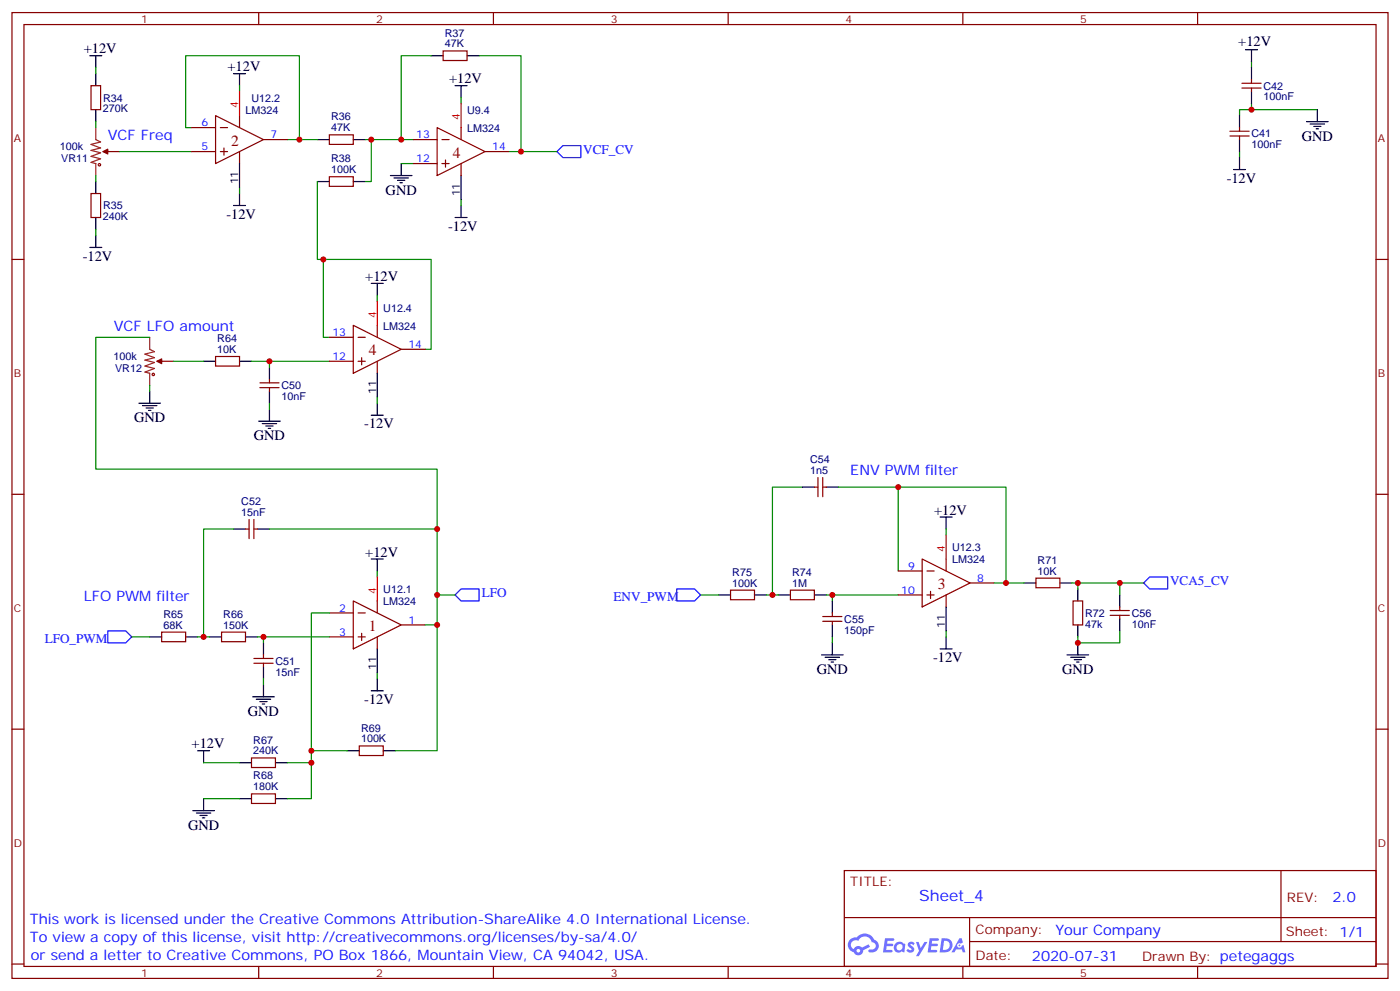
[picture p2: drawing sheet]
<svg xmlns="http://www.w3.org/2000/svg" width="412mm" height="292mm" viewBox="0 0 412 292" stroke-linecap="round" stroke-linejoin="round" font-family="sans-serif">
<g fill="none" stroke="#870000" stroke-width=".35">
<path d="M3.5 3.7h405.4v284.3h-405.4zM7.1 7.2h398.2v277.3h-398.2zM76.2 3.7v3.5M145.3 3.7v3.5M214.5 3.7v3.5M283.6 3.7v3.5M352.8 3.7v3.5M3.5 76.4h3.6M405.3 76.4h3.6M3.5 145.5h3.6M405.3 145.5h3.6M3.5 214.7h3.6"/>
<path d="M405.3 214.7h3.6M248.7 256.3h156.6v28.2h-156.6zM377.3 256.3v20.9M248.7 270.1h156.5M285.6 277.2h119.6M285.6 270.1v14.2M3.5 283.8h3.6M76.2 284.5v3.5M145.3 284.5v3.5M214.5 284.5v3.5M283.6 284.5v3.5M352.8 284.5v3.5"/>
<path d="M405.3 283.8h3.6"/>
</g>
<g fill="#5487ff">
<path d="M267.7 277.5a1.22 1.22 0 0 1 1.7 .2l-.4 .6a.47 .47 0 0 0-.3-.4 .47 .47 0 0 0-.5 .2l.1 .2a1.14 1.14 0 0 1 .8 1.8 1.14 1.14 0 0 1-1.9 0l-.2-.2 .5-.6 .7 .5a.29 .29 0 0 0 .3-.3 .29 .29 0 0 0-.2-.3 1.04 1.04 0 0 1-.6-1.7z"/>
<path d="M260.7 276.2h2.4l.3 .2-.2 .5-1.8 .1-.1 .8h1.5l.3 .4-.3 .4h-1.6l-.2 1.1h1.7l.2 .3-.2 .3-2.6 .1z"/>
<path d="M273.8 276.2h2.4l.3 .2-.1 .5-1.8 .1-.2 .8h1.6l.3 .4-.4 .4-1.6-.1-.1 1.1 1.7 .1 .2 .3-.2 .3-2.6 .1z"/>
<path d="M282.6 276.2h.7l.3 1.3-.6 .3a.69 .69 0 0 0-1 .3 .69 .69 0 0 0 .4 .9 .69 .69 0 0 0 .9-.6l.5-.2 .6 2.2h-.8l-.2-.9h-1.8l-.5 .9h-.8z"/>
<path d="M269.8 277.3h.8l.6 1.8 1.1-1.8h.9l-2.6 4.2h-.8l.9-1.5z"/>
<path d="M277.4 276.2l-.6 4.2h1.3a2.11 2.11 0 0 0 2.5-2.1 2.11 2.11 0 0 0-2.5-2.1zM278.1 277a1.39 1.39 0 0 1 1.7 1.4 1.39 1.39 0 0 1-1.8 1.2h-.3z"/>
<path d="M263.7 277.8a1.54 1.54 0 0 0-.1 2.2 1.54 1.54 0 0 0 2.2 .1l.6 .3 .3-2.3-.2-.3h-.4a1.49 1.49 0 0 0-2.4 0zM264 278.8a.94 .94 0 0 1 1.8 0 .94 .94 0 0 1-1.8 0z"/>
<path d="M250.4 276.6a2.18 2.18 0 0 0 1.1 3.7 1.44 1.44 0 0 0 1.6 .9 1.44 1.44 0 0 0 1.2-1.4l2-1.1-.5-.7-1.9 1a1.47 1.47 0 0 0-2.4 .4 1.39 1.39 0 0 1-.7-1.9 1.39 1.39 0 0 1 2-.5 2.12 2.12 0 0 1 2.2-1.3 2.12 2.12 0 0 1 1.9 1.7 1.14 1.14 0 0 1 1.1 1.4 1.14 1.14 0 0 1-1.7 .7 .43 .43 0 0 0-.5 .4 .43 .43 0 0 0 .4 .5 1.98 1.98 0 0 0 2.5-1.2 1.98 1.98 0 0 0-1.2-2.6 3.1 3.1 0 0 0-5.3-.6l-.9 .1zM252.3 279.9a.55 .55 0 0 1 1.1 0 .55 .55 0 0 1-1.1 0z"/>
<circle cx="282.6" cy="278.3" r=".26"/>
</g>
<g fill="none" stroke="#000" stroke-width=".35">
<path d="M26.5 16.4h3.5M28.2 16.4v3.5M127 16.4h3.5M137.6 16.4h3.5M366.9 14.6h3.5M368.7 14.6v3.6M368.7 19.9v3.6M28.2 21.7v3.5M28.2 32.3v3.5M68.8 21.7h3.5M70.6 21.7v3.5M134.1 25.2h3.5"/>
<path d="M135.8 25.2v3.6M365.1 34v3.6M368.7 27v3.5M384.9 35.8h6.3M385.9 36.5h4.3M387 37.2h2.1M387.7 37.9h.7M388.1 32.3v3.5M28.2 53.4v3.6M70.6 48.2v7M70.6 57v3.5M93.5 41.1h3.5"/>
<path d="M93.5 53.4h3.5M104.1 41.1h3.5M104.1 53.4h3.5M115 51.7h6.4M116.1 52.4h4.2M117.1 53.1h2.1M117.8 53.8h.7M118.2 48.2v3.5M135.8 51.7v7M363.4 49.9h3.5M365.1 41.1v3.5M365.1 46.4v3.5"/>
<path d="M26.5 72.8h3.5M28.2 64v3.6M28.2 69.3v3.5M68.8 60.5h3.5M134.1 64h3.5M135.8 60.5v3.5M109.4 83.4h3.5M111.1 83.4v3.6M40.9 118.7h6.4M42 119.4h4.2M44.1 115.2v3.5M60 106.4h3.5"/>
<path d="M70.6 106.4h3.5M79.4 108.1v3.6M79.4 115.2v3.5M111.1 109.9v7M111.1 118.7v3.5M43 120.1h2.2M43.7 120.8h.7M76.2 124h6.3M77.3 124.7h4.2M78.3 125.4h2.1M79 126.1h.7M79.4 120.5v3.5"/>
<path d="M109.4 122.2h3.5M68.8 155.8h3.5M75.8 155.8h3.6M236.4 143.4h3.5M243.4 143.4h3.5M276.9 152.2h3.6M278.7 152.2v3.6M109.4 164.6h3.5M111.1 164.6v3.5M211.7 175.2h3.5M222.2 175.2h3.6M229.3 175.2h3.5"/>
<path d="M239.9 175.2h3.5M245.2 176.9v3.5M278.7 178.7v7M301.6 171.6h3.6M312.2 171.6h3.5M317.5 173.4v3.5M329.8 175.2v3.5M44.1 187.5h3.5M54.7 187.5h3.5M61.7 187.5h3.6M72.3 187.5h3.5M77.6 189.3v3.5"/>
<path d="M77.6 196.3v3.5M111.1 191v7.1M111.1 199.8v3.6M242 192.8h6.4M243.1 193.5h4.2M244.1 194.2h2.1M244.8 194.9h.7M245.2 184v3.5M245.2 189.3v3.5M276.9 191h3.6M278.7 187.5v3.5M314.3 192.8h6.4"/>
<path d="M315.4 193.5h4.2M316.4 194.2h2.2M317.1 194.9h.8M317.5 184v3.5M317.5 189.3v3.5M329.8 182.2v3.5M74.4 205.1h6.4M75.5 205.8h4.2M76.6 206.6h2.1M77.3 207.3h.7M77.6 201.6v3.5M109.4 203.4h3.5"/>
<path d="M56.8 238.7h6.3M57.9 239.4h4.2M58.2 221h3.5M60 221v3.5M60 235.1v3.6M70.6 224.5h3.5M70.6 235.1h3.5M81.1 224.5h3.6M81.1 235.1h3.6M102.3 221h3.5M112.9 221h3.5M58.9 240.1h2.1"/>
<path d="M59.6 240.8h.7"/>
</g>
<g fill="none" stroke="#008700" stroke-width=".35">
<path d="M28.2 19.9v1.8M127 16.4h-8.8v24.7M141.1 16.4h12.4v28.2h-3.6M368.7 18.2v1.7M28.2 35.8v1.8M56.4 37.6h-1.7v-21.2h33.5v24.7h-3.5M70.6 25.2v1.8M135.8 28.8v1.7M368.7 32.3h-3.6v1.7M368.7 30.5v1.8h19.4M28.2 51.7v1.7M35.3 44.6h21.1"/>
<path d="M70.6 55.2v1.8M88.2 41.1h5.3M93.5 53.4v23h1.7M107.6 41.1h14.1M109.4 41.1v12.3h-1.8M118.2 48.2h3.5M135.8 58.7v1.8M153.5 44.6h10.5M365.1 44.6v1.8M28.2 67.6v1.7M44.1 99.3h-15.9v38.8h100.6v17.7M97 99.3h-1.8v-22.9h31.8v26.4h-1.8"/>
<path d="M111.1 87v1.7M44.1 113.4v1.8M51.2 106.4h8.8M74.1 106.4h22.9M79.4 106.4v1.7M79.4 118.7v1.8M111.1 116.9v1.8M68.8 155.8h-8.8v31.7M79.4 155.8h49.4v28.2h-3.6M236.4 143.4h-8.9v31.8M246.9 143.4h49.4v28.2h-3.5M264.6 143.4v24.7"/>
<path d="M278.7 155.8v1.7M111.1 168.1v1.8M128.8 175.2h5.3M206.4 175.2h5.3M225.8 175.2h3.5M243.4 175.2h21.2M245.2 175.2v1.7M296.3 171.6h5.3M315.7 171.6h1.8v1.8M317.5 171.6h12.3v3.6M329.8 171.6h7.1M38.8 187.5h5.3"/>
<path d="M58.2 187.5h3.5M75.8 187.5h21.2M77.6 187.5v1.8M77.6 199.8v1.8M97 180.4h-5.3v54.7h-7M111.1 198.1v1.7M128.8 184v37h-12.4M245.2 187.5v1.8M278.7 185.7v1.8M329.8 185.7v3.6h-12.3v-1.8M60 224.5h10.6M60 235.1h10.6"/>
<path d="M84.7 224.5h7M91.7 221h10.6"/>
</g>
<g fill="none" stroke="#870000" stroke-width=".35">
<path d="M130.5 15h7.1v2.8h-7.1zM26.8 25.2h2.8v7.1h-2.8zM56.4 37.6h7.1M63.5 34l14.1 7.1-14.1 7.1zM64.9 37.6h2.1M70.6 34v3.6M97 39.7h7.1v2.8h-7.1zM128.8 37.6l14.1 7-14.1 7.1zM135.8 37.6v3.5M362.3 38.6h5.6M365.1 37.6v1M365.8 25.9h5.7"/>
<path d="M365.8 24.5h5.7M368.7 23.5v1M368.7 25.9v1.1M26.8 57h2.8v7h-2.8zM31.7 44.6h3.6M56.4 44.6h7.1M64.9 44.6h2.1M66 43.6v2.1M70.6 44.6v3.6M77.6 41.1h7.1M97 52h7.1v2.9h-7.1zM121.7 41.1h7.1"/>
<path d="M121.7 48.2h7.1M130.2 41.1h2.1M130.2 48.2h2.1M131.2 47.1v2.1M135.8 48.2v3.5M142.9 44.6h7M362.3 40h5.6M365.1 40v1.1M97 99.3h7.1M104.1 95.8l14.1 7-14.1 7.1zM105.5 99.3h2.1M111.1 95.8v3.5"/>
<path d="M47.6 106.4h3.6M63.5 105h7.1v2.8h-7.1zM76.6 114.1h5.6M76.6 112.7h5.6M79.4 111.7v1M79.4 114.1v1.1M97 106.4h7.1M105.5 106.4h2.1M106.5 105.3v2.1M111.1 106.4v3.5M118.2 102.8h7M72.3 155.8h1.1"/>
<path d="M73.4 152.9v5.7M74.8 152.9v5.7M74.8 155.8h1M239.9 143.4h1M240.9 140.6v5.6M242.4 140.6v5.6M242.4 143.4h1M104.1 176.9l14.1 7.1-14.1 7zM111.1 176.9v3.5M215.2 173.7h7v2.9h-7zM232.8 173.7h7.1v2.9h-7.1zM264.6 168.1h7"/>
<path d="M264.6 175.2h7M271.6 164.6l14.2 7-14.2 7.1zM273 168.1h2.2M273 175.2h2.2M274.1 174.1v2.1M278.7 164.6v3.5M278.7 175.2v3.5M285.8 171.6h7M305.2 170.2h7v2.8h-7zM316.1 176.9h2.8v7.1h-2.8zM327 179.7h5.7M329.8 178.7v1"/>
<path d="M47.6 186.1h7.1v2.8h-7.1zM65.3 186.1h7v2.8h-7zM74.8 195.3h5.6M74.8 193.9h5.6M77.6 192.8v1.1M77.6 195.3v1M97 180.4h7.1M97 187.5h7.1M105.5 180.4h2.1M105.5 187.5h2.1M106.5 186.4v2.2M111.1 187.5v3.5"/>
<path d="M118.2 184h7M242.4 182.9h5.6M242.4 181.5h5.6M245.2 180.4v1.1M245.2 182.9v1.1M327 181.2h5.7M329.8 181.2v1M105.8 219.6h7.1v2.8h-7.1zM74.1 223.1h7v2.9h-7zM74.1 233.7h7v2.8h-7z"/>
</g>
<path d="M28.2 37.6v3.5l1.4 .7-2.8 .7 2.8 1.1-2.8 .7 2.8 .7-2.8 1 2.8 .7-2.8 1.1 1.4 .4v3.5M30.3 44.6h1.4M44.1 99.3v3.5l1.4 .7-2.8 .7 2.8 1.1-2.8 .7 2.8 .7-2.8 1.1 2.8 .7-2.8 1 1.4 .4v3.5M46.2 106.4h1.4" fill="none" stroke="#8c2424" stroke-width=".35"/>
<g fill="#870000" stroke="#870000" stroke-width=".35">
<path d="M30.3 44.6l1.4-.7v1.4z"/>
<path d="M46.2 106.4l1.4-.7v1.4z"/>
</g>
<g fill="none" stroke="#a10000" stroke-width=".35">
<circle cx="29.3" cy="48.5" r=".35"/>
<circle cx="45.2" cy="110.2" r=".35"/>
</g>
<path d="M164 44.6l1.8-1.7h5.3v3.5h-5.3zM134.1 175.2l1.7-1.8h5.3v3.5h-5.3zM199.3 173.4h5.3l1.8 1.8-1.8 1.7h-5.3zM336.9 171.6l1.8-1.7h5.3v3.5h-5.3zM31.7 185.7h5.3l1.8 1.8-1.8 1.8h-5.3z" fill="none" stroke="#00f" stroke-width=".35"/>
<path d="M70.6 27v7M135.8 30.5v7.1M111.1 88.7v7.1M278.7 157.5v7.1M111.1 169.9v7" fill="none" stroke="#f00" stroke-width=".35"/>
<g fill="#c00">
<circle cx="329.8" cy="171.6" r=".88"/>
<circle cx="317.5" cy="171.6" r=".88"/>
<circle cx="264.6" cy="143.4" r=".88"/>
<circle cx="128.8" cy="155.8" r=".88"/>
<circle cx="128.8" cy="184" r=".88"/>
<circle cx="91.7" cy="224.5" r=".88"/>
<circle cx="79.4" cy="106.4" r=".88"/>
<circle cx="109.4" cy="41.1" r=".88"/>
<circle cx="153.5" cy="44.6" r=".88"/>
<circle cx="368.7" cy="32.3" r=".88"/>
<circle cx="88.2" cy="41.1" r=".88"/>
<circle cx="118.2" cy="41.1" r=".88"/>
<circle cx="95.3" cy="76.4" r=".88"/>
<circle cx="77.6" cy="187.5" r=".88"/>
<circle cx="60" cy="187.5" r=".88"/>
<circle cx="91.7" cy="221" r=".88"/>
<circle cx="128.8" cy="175.2" r=".88"/>
<circle cx="227.5" cy="175.2" r=".88"/>
<circle cx="245.2" cy="175.2" r=".88"/>
<circle cx="296.3" cy="171.6" r=".88"/>
<circle cx="317.5" cy="189.3" r=".88"/>
</g>
<g font-size="4.6" fill="#800">
<text x="68.1" y="42.9">2</text>
<text x="133.3" y="46.4">4</text>
<text x="108.7" y="104.6">4</text>
<text x="276.2" y="173.4">3</text>
<text x="108.7" y="185.7">1</text>
</g>
<text font-size="4.6" fill="#00f" x="270.8" y="265.3">Sheet_4</text>
<g font-size="4.2">
<text x="24.7" y="15.7">+12V</text>
<text x="364.8" y="13.5">+12V</text>
<text x="67" y="21">+12V</text>
<text x="132.3" y="24.5">+12V</text>
<text x="383.5" y="41.5">GND</text>
<text x="361.3" y="53.9">-12V</text>
<text x="113.6" y="57.3">GND</text>
<text x="66.7" y="64.4">-12V</text>
<text x="132" y="67.9">-12V</text>
<text x="24.4" y="76.7">-12V</text>
<text x="107.6" y="82.7">+12V</text>
<text x="39.5" y="124.4">GND</text>
<text x="74.8" y="129.6">GND</text>
<text x="107.3" y="126.1">-12V</text>
<text x="275.2" y="151.5">+12V</text>
<text x="107.6" y="163.9">+12V</text>
<text x="274.9" y="194.9">-12V</text>
<text x="240.6" y="198.4">GND</text>
<text x="312.9" y="198.4">GND</text>
<text x="107.3" y="207.3">-12V</text>
<text x="73" y="210.8">GND</text>
<text x="56.4" y="220.3">+12V</text>
<text x="55.4" y="244.3">GND</text>
</g>
<g font-size="4.2" fill="#00f">
<text x="31.7" y="41.1">VCF Freq</text>
<text x="33.5" y="97.5">VCF LFO amount</text>
<text x="250.5" y="139.9">ENV PWM filter</text>
<text x="24.7" y="176.9">LFO PWM filter</text>
<text x="392.5" y="265.6">2.0</text>
<text x="8.8" y="272.2">This work is licensed under the Creative Commons Attribution-ShareAlike 4.0 International License.</text>
<text x="310.9" y="275.1">Your Company</text>
<text x="8.8" y="277.5">To view a copy of this license, visit http://creativecommons.org/licenses/by-sa/4.0/</text>
<text x="9.1" y="282.8">or send a letter to Creative Commons, PO Box 1866, Mountain View, CA 94042, USA.</text>
<text x="304" y="282.9">2020-07-31</text>
</g>
<g font-size="3.9" fill="#00f">
<text x="171.8" y="45.3">VCF_CV</text>
<text x="344.7" y="172.3">VCA5_CV</text>
<text x="141.9" y="175.9">LFO</text>
<text x="180.7" y="176.8">ENV_PWM</text>
<text x="13.2" y="189.2">LFO_PWM</text>
</g>
<g font-size="3.9" fill="#800">
<text x="250.5" y="260.9">TITLE:</text>
<text x="379.1" y="265.6">REV:</text>
<text x="287.4" y="275.1">Company:</text>
<text x="378.7" y="275.7">Sheet: 1/1</text>
<text x="287.4" y="282.8">Date:</text>
<text x="336.4" y="282.8">Drawn By: petegaggs</text>
</g>
<g font-size="3.2" fill="#800">
<text x="41.6" y="6.7">1</text>
<text x="110.8" y="6.7">2</text>
<text x="179.9" y="6.7">3</text>
<text x="249.1" y="6.7">4</text>
<text x="318.2" y="6.7">5</text>
<text x="4.1" y="41.8">A</text>
<text x="405.9" y="41.8">A</text>
<text x="4.1" y="110.9">B</text>
<text x="405.9" y="110.9">B</text>
<text x="4.1" y="180.1">C</text>
<text x="405.9" y="180.1">C</text>
<text x="4.1" y="249.2">D</text>
<text x="405.9" y="249.2">D</text>
<text x="41.6" y="287.5">1</text>
<text x="110.8" y="287.5">2</text>
<text x="179.9" y="287.5">3</text>
<text x="249.1" y="287.5">4</text>
<text x="318.2" y="287.5">5</text>
</g>
<g font-size="3.2" fill="#000080">
<text x="131" y="10.8">R37</text>
<text x="131" y="13.9">47K</text>
<text x="30.3" y="29.9">R34</text>
<text x="74.1" y="30">U12.2</text>
<text x="372.2" y="29.6">100nF</text>
<text x="372.2" y="26.4">C42</text>
<text x="30.3" y="33.1">270K</text>
<text x="72.3" y="33.5">LM324</text>
<text x="97.5" y="35.5">R36</text>
<text x="137.6" y="33.5">U9.4</text>
<text x="97.5" y="38.6">47K</text>
<text x="137.6" y="38.8">LM324</text>
<text x="368.7" y="40.5">C41</text>
<text x="17.6" y="44.2">100k</text>
<text x="18" y="47.7">VR11</text>
<text x="97.5" y="47.8">R38</text>
<text x="368.7" y="43.7">100nF</text>
<text x="97.5" y="51">100K</text>
<text x="30.3" y="64.9">240K</text>
<text x="30.3" y="61.6">R35</text>
<text x="112.9" y="91.7">U12.4</text>
<text x="64" y="100.7">R64</text>
<text x="112.9" y="97">LM324</text>
<text x="33.5" y="106">100k</text>
<text x="64" y="103.9">10K</text>
<text x="33.9" y="109.5">VR12</text>
<text x="82.9" y="117.8">10nF</text>
<text x="82.9" y="114.6">C50</text>
<text x="238.6" y="136.3">C54</text>
<text x="238.6" y="139.5">1n5</text>
<text x="71.1" y="148.7">C52</text>
<text x="71.1" y="151.9">15nF</text>
<text x="280.5" y="165.8">LM324</text>
<text x="280.5" y="162.3">U12.3</text>
<text x="305.7" y="166">R71</text>
<text x="215.7" y="172.7">100K</text>
<text x="215.7" y="169.5">R75</text>
<text x="233.3" y="172.7">1M</text>
<text x="233.3" y="169.5">R74</text>
<text x="305.7" y="169.2">10K</text>
<text x="112.9" y="178.2">LM324</text>
<text x="112.9" y="174.6">U12.1</text>
<text x="48.1" y="185">68K</text>
<text x="48.1" y="181.9">R65</text>
<text x="65.8" y="185">150K</text>
<text x="65.8" y="181.9">R66</text>
<text x="248.7" y="183.3">C55</text>
<text x="319.6" y="184.8">47k</text>
<text x="319.6" y="181.6">R72</text>
<text x="333.4" y="184.8">10nF</text>
<text x="333.4" y="181.6">C56</text>
<text x="248.7" y="186.6">150pF</text>
<text x="81.1" y="195.7">C51</text>
<text x="81.1" y="198.9">15nF</text>
<text x="106.3" y="215.4">R69</text>
<text x="74.6" y="218.9">R67</text>
<text x="106.3" y="218.5">100K</text>
<text x="74.6" y="222.1">240K</text>
<text x="74.6" y="232.7">180K</text>
<text x="74.6" y="229.5">R68</text>
</g>
<g font-size="3.2" fill="#f00">
<text x="70.2" y="31.9" transform="rotate(-90 70.2 31.9)">4</text>
<text x="135.5" y="35.5" transform="rotate(-90 135.5 35.5)">4</text>
<text x="110.8" y="93.7" transform="rotate(-90 110.8 93.7)">4</text>
<text x="278.3" y="162.5" transform="rotate(-90 278.3 162.5)">4</text>
<text x="110.8" y="174.8" transform="rotate(-90 110.8 174.8)">4</text>
</g>
<g font-size="3.2" fill="#00f">
<text x="59.4" y="37.2">6</text>
<text x="79.7" y="40.7">7</text>
<text x="122.6" y="40.7">13</text>
<text x="59.4" y="44.3">5</text>
<text x="122.6" y="47.8">12</text>
<text x="145" y="44.3">14</text>
<text x="97.9" y="99">13</text>
<text x="97.9" y="106">12</text>
<text x="120.3" y="102.5">14</text>
<text x="267.5" y="167.7">9</text>
<text x="287.9" y="171.3">8</text>
<text x="265.5" y="174.8">10</text>
<text x="99.9" y="180.1">2</text>
<text x="120.3" y="183.6">1</text>
<text x="99.9" y="187.1">3</text>
</g>
<g font-size="3.2">
<text x="70.2" y="54.3" transform="rotate(-90 70.2 54.3)">11</text>
<text x="135.5" y="57.8" transform="rotate(-90 135.5 57.8)">11</text>
<text x="110.8" y="116" transform="rotate(-90 110.8 116)">11</text>
<text x="278.3" y="184.8" transform="rotate(-90 278.3 184.8)">11</text>
<text x="110.8" y="197.2" transform="rotate(-90 110.8 197.2)">11</text>
</g>
</svg>
